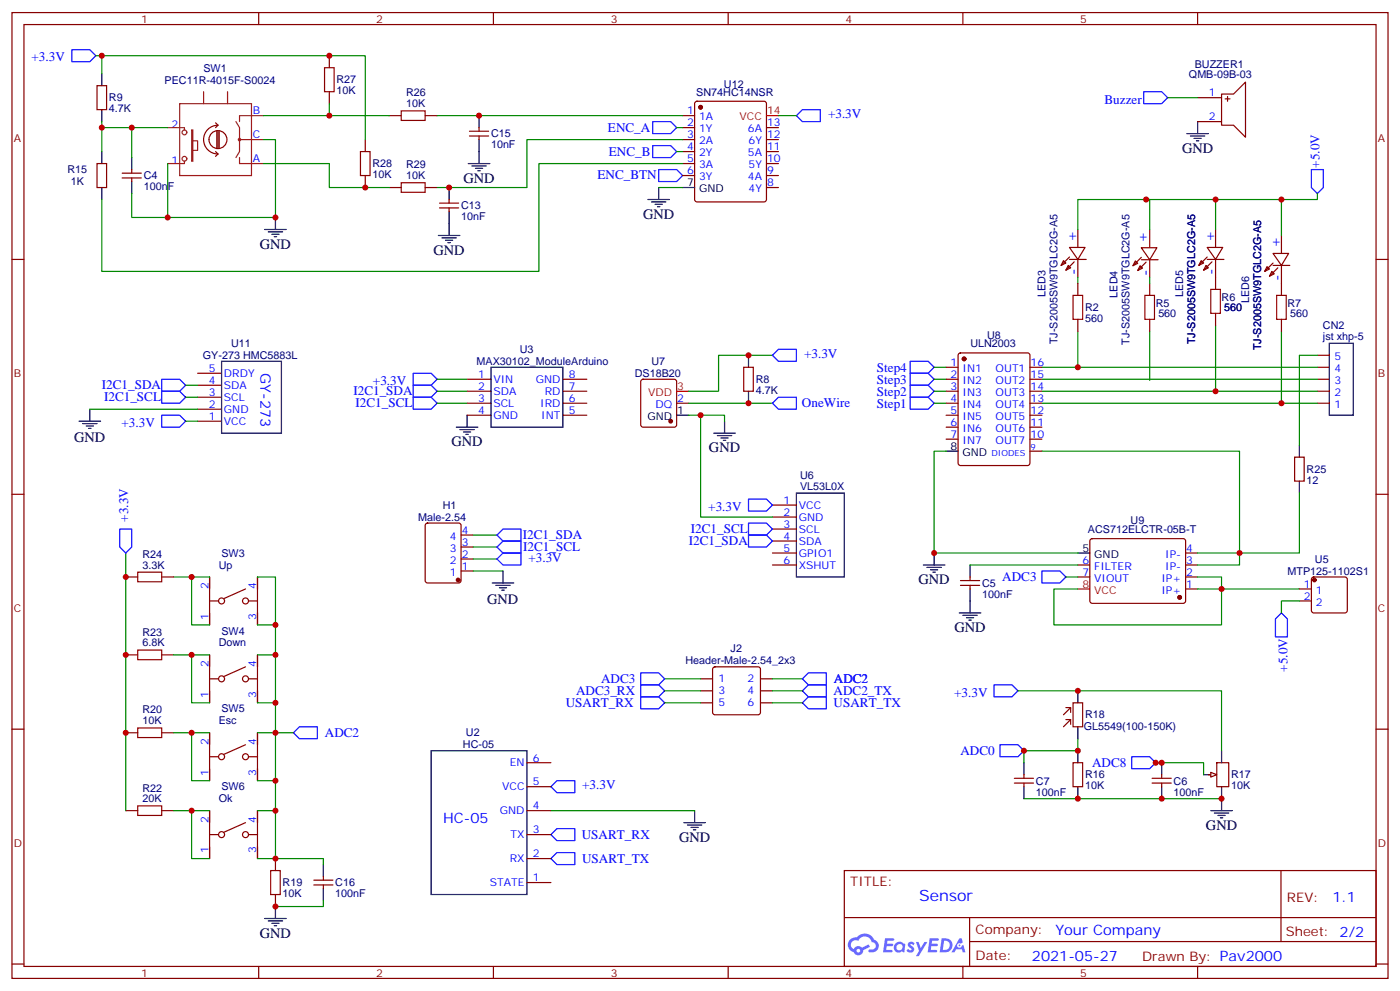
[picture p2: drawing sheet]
<svg xmlns="http://www.w3.org/2000/svg" width="412mm" height="292mm" viewBox="0 0 412 292" stroke-linecap="round" stroke-linejoin="round" font-family="sans-serif">
<g fill="none" stroke="#870000" stroke-width=".35">
<path d="M3.5 3.7h405.4v284.3h-405.4zM7.1 7.2h398.2v277.3h-398.2zM76.2 3.7v3.5M145.3 3.7v3.5M214.5 3.7v3.5M283.6 3.7v3.5M352.8 3.7v3.5M3.5 76.4h3.6M405.3 76.4h3.6M3.5 145.5h3.6M405.3 145.5h3.6M3.5 214.7h3.6"/>
<path d="M405.3 214.7h3.6M248.7 256.3h156.6v28.2h-156.6zM377.3 256.3v20.9M248.7 270.1h156.5M285.6 277.2h119.6M285.6 270.1v14.2M3.5 283.8h3.6M76.2 284.5v3.5M145.3 284.5v3.5M214.5 284.5v3.5M283.6 284.5v3.5M352.8 284.5v3.5"/>
<path d="M405.3 283.8h3.6"/>
</g>
<g fill="#5487ff">
<path d="M267.7 277.5a1.22 1.22 0 0 1 1.7 .2l-.4 .6a.47 .47 0 0 0-.3-.4 .47 .47 0 0 0-.5 .2l.1 .2a1.14 1.14 0 0 1 .8 1.8 1.14 1.14 0 0 1-1.9 0l-.2-.2 .5-.6 .7 .5a.29 .29 0 0 0 .3-.3 .29 .29 0 0 0-.2-.3 1.04 1.04 0 0 1-.6-1.7z"/>
<path d="M260.7 276.2h2.4l.3 .2-.2 .5-1.8 .1-.1 .8h1.5l.3 .4-.3 .4h-1.6l-.2 1.1h1.7l.2 .3-.2 .3-2.6 .1z"/>
<path d="M273.8 276.2h2.4l.3 .2-.1 .5-1.8 .1-.2 .8h1.6l.3 .4-.4 .4-1.6-.1-.1 1.1 1.7 .1 .2 .3-.2 .3-2.6 .1z"/>
<path d="M282.6 276.2h.7l.3 1.3-.6 .3a.69 .69 0 0 0-1 .3 .69 .69 0 0 0 .4 .9 .69 .69 0 0 0 .9-.6l.5-.2 .6 2.2h-.8l-.2-.9h-1.8l-.5 .9h-.8z"/>
<path d="M269.8 277.3h.8l.6 1.8 1.1-1.8h.9l-2.6 4.2h-.8l.9-1.5z"/>
<path d="M277.4 276.2l-.6 4.2h1.3a2.11 2.11 0 0 0 2.5-2.1 2.11 2.11 0 0 0-2.5-2.1zM278.1 277a1.39 1.39 0 0 1 1.7 1.4 1.39 1.39 0 0 1-1.8 1.2h-.3z"/>
<path d="M263.7 277.8a1.54 1.54 0 0 0-.1 2.2 1.54 1.54 0 0 0 2.2 .1l.6 .3 .3-2.3-.2-.3h-.4a1.49 1.49 0 0 0-2.4 0zM264 278.8a.94 .94 0 0 1 1.8 0 .94 .94 0 0 1-1.8 0z"/>
<path d="M250.4 276.6a2.18 2.18 0 0 0 1.1 3.7 1.44 1.44 0 0 0 1.6 .9 1.44 1.44 0 0 0 1.2-1.4l2-1.1-.5-.7-1.9 1a1.47 1.47 0 0 0-2.4 .4 1.39 1.39 0 0 1-.7-1.9 1.39 1.39 0 0 1 2-.5 2.12 2.12 0 0 1 2.2-1.3 2.12 2.12 0 0 1 1.9 1.7 1.14 1.14 0 0 1 1.1 1.4 1.14 1.14 0 0 1-1.7 .7 .43 .43 0 0 0-.5 .4 .43 .43 0 0 0 .4 .5 1.98 1.98 0 0 0 2.5-1.2 1.98 1.98 0 0 0-1.2-2.6 3.1 3.1 0 0 0-5.3-.6l-.9 .1zM252.3 279.9a.55 .55 0 0 1 1.1 0 .55 .55 0 0 1-1.1 0z"/>
<circle cx="282.6" cy="278.3" r=".26"/>
</g>
<g fill="none" stroke="#8c2424" stroke-width=".35">
<path d="M49.4 37.6h4.9v.7M52.9 30.5h21.2v21.2h-21.2zM56.4 38.3h.4v9.1h-.4zM60 27v3.5M67 27v3.5M69.5 35.8l1.1 1.8v7l-1.1 1.8M77.6 34h-7v1.8M54.3 47.4v.8h-4.9M56.8 41.5h1.4v2.8h-1.4M70.6 46.4v1.8h7M70.6 41.1h7"/>
<circle cx="54.3" cy="39" r=".71"/>
<circle cx="54.3" cy="46.7" r=".71"/>
<circle cx="70.6" cy="41.1" r=".35"/>
</g>
<path d="M63.5 36.2l.7 .7M63.9 38.6v5M64.2 36.9a4.2 4.2 0 0 0-4.2 4.2 4.2 4.2 0 0 0 4.2 4.2M64.2 36.9l-.7 .7M64.2 38.6v5M64.6 38.6v5M61.6 41a2.65 2.65 0 0 1 3.8-2.2 2.65 2.65 0 0 1 .4 4.4 2.65 2.65 0 0 1-4.2-1.5v-.6M63.5 44.6l.7 .7M64.2 45.3l-.7 .7" fill="none" stroke="#850000" stroke-width=".35"/>
<g fill="none" stroke="#870000" stroke-width=".35">
<path d="M313.3 76.7l.7 .7-1.4 .7zM314.7 78.1l.7 .7-1.4 .8zM315 72.8h4.6l-2.1 3.6zM315 75.7l-2.4 2.4M315 76.4h5M316.4 77.1l-2.4 2.5M317.5 67.6v5.2M317.5 76.4v5.3M334.4 76.8l.7 .7-1.4 .7zM335.8 78.2l.7 .7-1.4 .7zM336.2 72.9h4.6l-2.1 3.6zM336.2 75.8l-2.5 2.4"/>
<path d="M336.2 76.5h4.9M337.6 77.2l-2.5 2.4M338.7 67.6v5.2M338.7 76.4v5.3M353.8 76.7l.7 .7-1.4 .7zM355.2 78.1l.8 .7-1.5 .8zM355.6 72.8h4.6l-2.1 3.6zM355.6 76.4h4.9M355.6 75.7l-2.5 2.4M357 77.1l-2.5 2.5M358.1 67.6v5.2M358.1 76.4v5.3"/>
<path d="M373.2 78.5l.7 .7-1.4 .7zM374.6 79.9l.8 .7-1.5 .7zM375 74.6h4.6l-2.1 3.5zM375 77.4l-2.5 2.5M375 78.1h4.9M376.4 78.8l-2.5 2.5M377.5 69.3v5.3M377.5 78.1v5.3M58.2 116.9h7.1M58.2 113.4h7.1M58.2 109.9h7.1M137.6 111.7h7"/>
<path d="M137.6 115.2h7M137.6 118.7h7M165.8 111.7h7.1M165.8 115.2h7.1M165.8 118.7h7.1M189 111.9l.4-.2h9.2l.5 .2 .2 .5v12.7l-.2 .5-.5 .2h-9.2l-.5-.3-.2-.4v-12.7zM199.3 118.7h3.5M278.7 111.7h3.5M278.7 115.2h3.5M278.7 118.7h3.5M278.7 108.1h3.5M282.5 104.1l.4-.2h19.8l.6 .4 .1 32-.5 .7-20 .1-.6-.5-.1-32z"/>
<path d="M303.4 111.7h3.5M303.4 115.2h3.5M303.4 118.7h3.5M303.4 108.1h3.5M388.1 111.7h3.5M388.1 115.2h3.5M388.1 118.7h3.5M388.1 108.1h3.5M388.1 104.6h3.5M58.2 124h7.1M58.2 120.5h7.1M137.6 122.2h7"/>
<path d="M165.8 122.2h7.1M278.7 122.2h3.5M278.7 125.8h3.5M278.7 129.3h3.5M303.4 122.2h3.5M303.4 125.8h3.5M303.4 129.3h3.5M303.4 132.8h3.5M321.3 158.8l.4-.2h27.1l.4 .7v17.9l-.7 .4h-27l-.5-.7v-17.6zM317.5 169.9h3.5M317.5 166.3h3.5M349.2 173.4h3.6"/>
<path d="M349.2 169.9h3.6M349.2 166.3h3.6M349.2 162.8h3.6M316.1 224.5h2.8v7.1h-2.8zM339.4 230.5h5.6M339.4 229.1h5.6M342.2 228.1v1M342.2 230.5v1.1M356 228.1h1.7M358.4 224.5h3.5v7.1h-3.5z"/>
</g>
<g fill="none" stroke="#000" stroke-width=".35">
<path d="M65.3 106.4h17.6v21.1h-17.6zM144.6 108.1h21.2v17.7h-21.2zM391.6 101.1h7v21.1h-7zM23.3 124h6.3M24.3 124.7h4.3M25.4 125.4h2.1M26.1 126.1h.7M26.5 120.5v3.5M134.4 125.8h6.4M135.5 126.5h4.2M136.5 127.2h2.1M137.2 127.9h.7"/>
<path d="M137.6 122.2v3.6M199.3 122.2h3.5M278.7 132.8h3.5M272 166.3h6.3M273 167h4.3M274.1 167.7h2.1M274.8 168.5h.7M275.2 162.8v3.5M317.5 162.8h3.5M317.5 221v3.5M317.5 231.6v3.5M342.2 224.5v3.6"/>
<path d="M342.2 231.6v3.5M354.5 228.1h3.6M356.7 238.7h6.3M357.7 239.4h4.2M359.8 221v3.5M359.8 231.6v7.1M358.8 240.1h2.1M359.5 240.8h.7"/>
</g>
<g fill="#870000" stroke="#870000" stroke-width=".35">
<circle cx="197.6" cy="124" r=".53"/>
<circle cx="284" cy="105.7" r=".53"/>
<circle cx="347.5" cy="175.9" r=".53"/>
</g>
<path d="M199.3 115.2h3.5M317.5 173.4h3.5" fill="none" stroke="#f00" stroke-width=".35"/>
<g fill="none" stroke="#00f" stroke-width=".35">
<path d="M386.3 49.9h3.5v5.3l-1.7 1.8-1.8-1.8zM47.6 111.7h5.3l1.8 1.7-1.8 1.8h-5.3zM47.6 115.2h5.3l1.8 1.7-1.8 1.8h-5.3zM121.7 113.4h5.3l1.8 1.8-1.8 1.7h-5.3zM121.7 116.9h5.3l1.8 1.8-1.8 1.8h-5.3zM121.7 109.9h5.3l1.8 1.8-1.8 1.7h-5.3zM268.1 106.4h5.3l1.8 1.7-1.8 1.8h-5.3zM268.1 109.9h5.3l1.8 1.8-1.8 1.7h-5.3zM268.1 113.4h5.3l1.8 1.8-1.8 1.7h-5.3zM268.1 116.9h5.3l1.8 1.8-1.8 1.8h-5.3zM47.6 122.2h5.3l1.8 1.8-1.8 1.8h-5.3zM292.8 201.6h5.3l1.8 1.8-1.8 1.7h-5.3z"/>
<path d="M294.6 219.3h5.3l1.7 1.7-1.7 1.8h-5.3zM333.4 222.8h5.3l1.7 1.7-1.7 1.8h-5.3z"/>
</g>
<g fill="none" stroke="#008700" stroke-width=".35">
<path d="M337.6 58.7h1.1v8.9M358.1 58.7v8.9M377.5 58.7v10.6M388.1 57v1.7h-70.6v8.9M317.5 81.7v1.7M317.5 97.5v10.6M338.7 97.5v14.5M358.1 95.8v19.4M377.5 97.5v21.2M54.7 113.4h3.5M54.7 116.9h3.5M128.8 111.7h8.8"/>
<path d="M128.8 115.2h8.8M128.8 118.7h8.8M275.2 108.1h3.5M306.9 108.1h81.2M306.9 111.7h81.2M306.9 115.2h81.2M306.9 118.7h81.2M26.5 120.5h31.7M54.7 124h3.5M278.7 132.8h-3.5v30h42.3M306.9 132.8h58.2v33.5h-12.3M352.8 169.9h7v14.1h-49.4v-10.6h7.1"/>
<path d="M352.8 173.4h30M352.8 162.8h12.3M299.9 203.4h59.9v17.6M317.5 217.5v3.5h-15.9v3.5M301.6 235.1h58.2M342.2 224.5h-1.8h14.1v3.6"/>
</g>
<path d="M356.7 227.4l1.7 .7-1.7 .7z" fill="#f0f0f0" stroke="#870000" stroke-width=".35"/>
<g fill="none" stroke="#000" stroke-width=".35">
<path d="M30 21.7v3.5M30 32.3v3.5M141.1 34v3.6M349.6 39.3h6.4M352.8 35.8v3.5M30 44.6v3.6M30 55.2v3.5M38.8 46.4v3.5M38.8 53.4v3.6M132.3 55.2v3.5M137.9 48.2h6.4M139 48.9h4.2"/>
<path d="M140.1 49.6h2.1M140.8 50.3h.7M141.1 41.1v7.1M190.9 58.7h6.3M191.9 59.4h4.2M194 55.2v3.5M201.1 55.2h3.5M350.7 40h4.2M351.7 40.7h2.1M352.4 41.5h.7M78 67.6h6.3M79 68.3h4.3"/>
<path d="M80.1 69h2.1M80.8 69.7h.7M81.1 64v3.6M129.1 69.3h6.4M130.2 70h4.2M131.2 70.7h2.1M131.9 71.4h.7M132.3 62.3v7M193 60.1h2.1M193.7 60.9h.7M220.5 104.6v3.5M220.5 115.2v3.5"/>
<path d="M210.3 127.5h6.3M211.3 128.2h4.2M212.4 128.9h2.1M213.1 129.6h.7M213.4 124v3.5M382.8 131.1v3.5M234.6 145.2h14.1v24.7h-14.1zM382.8 141.6v3.6M145 171.6h6.3M146 172.3h4.3M147.1 173h2.1M147.8 173.7h.7"/>
<path d="M148.2 168.1v3.5M285.8 166.3v3.6M285.8 173.4v7M282.6 180.4h6.3M283.6 181.2h4.3M284.7 181.9h2.1M285.4 182.6h.7M317.5 203.4v3.5M317.5 214v3.5M127 221h28.2v42.3h-28.2zM204.6 238.7v3.5M301.6 224.5v3.6"/>
<path d="M301.6 231.6v3.5M95.2 254.5v3.6M201.4 242.2h6.4M202.5 242.9h4.2M203.6 243.6h2.1M204.3 244.3h.7M78 270.4h6.3M79 271.1h4.3M80.1 271.8h2.1M80.8 272.5h.7M81.1 266.9v3.5M95.2 261.6v3.5"/>
</g>
<g fill="none" stroke="#870000" stroke-width=".35">
<path d="M97 16.4v3.5M28.6 25.2h2.8v7.1h-2.8zM97 27v3.5M114.7 34h3.5M125.2 34h3.6M138.3 38.6h5.6M141.1 37.6v1M201.1 34h3.5M201.1 37.6h3.5M204.8 30l.5-.2h19.8l.5 .2 .2 .5v28.2l-.3 .5-.4 .2h-19.8l-.5-.2-.2-.5v-28.2zM225.8 37.6h3.5M352.8 28.8h7"/>
<path d="M352.8 35.8h7M359.8 27.7h3.6l3.5-3.5v16.2l-3.5-3.5h-3.6zM360.9 29.1h1.4M361.6 28.4v1.4M28.6 48.2h2.8v7h-2.8zM36 52.4h5.6M36 51h5.6M38.8 49.9v1.1M38.8 52.4v1M107.6 41.1v3.5M107.6 51.7v3.5M114.7 55.2h3.5"/>
<path d="M125.2 55.2h3.6M129.5 59.8h5.6M132.3 58.7v1.1M138.3 40h5.6M141.1 40v1.1M201.1 41.1h3.5M201.1 44.6h3.5M201.1 48.2h3.5M201.1 51.7h3.5M225.8 55.2h3.5M225.8 41.1h3.5M225.8 44.6h3.5"/>
<path d="M225.8 48.2h3.5M225.8 51.7h3.5M129.5 61.2h5.6M132.3 61.2v1.1M317.5 83.4v3.6M317.5 94v3.5M338.7 83.4v3.6M338.7 94v3.5M358.1 81.7v3.5M358.1 92.3v3.5M377.5 83.4v3.6M377.5 94v3.5"/>
<path d="M219.1 108.1h2.8v7.1h-2.8zM381.4 134.6h2.8v7h-2.8zM125.5 154.2l.4-.2h9.2l.7 .4v16.5l-.4 .7h-9.5l-.6-.4-.1-16.5zM135.8 157.5h3.5M227.5 148.7h7.1M227.5 152.2h7.1M227.5 155.8h7.1M227.5 159.3h7.1M37 169.9h3.6M47.6 169.9h3.6M61.7 169.9v14.1M61.7 176.9h2.5"/>
<path d="M72.3 173.4l-6.3 2.8M73.4 176.9h2.4M75.8 169.9v14.1M135.8 168.1h3.5M135.8 164.6h3.5M135.8 161h3.5M227.5 162.8h7.1M227.5 166.3h7.1M282.9 172.3h5.7M282.9 170.9h5.7M285.8 169.9v1M285.8 172.3v1.1"/>
<path d="M382.8 176.9h3.5M382.8 173.4h3.5M386.5 170.1l.5-.2h9.2l.5 .2 .2 .5v9.1l-.3 .5-.4 .2h-9.2l-.5-.2-.2-.5v-9.1zM37 192.8h3.6M47.6 192.8h3.6M61.7 192.8v14.1M61.7 199.8h2.5M72.3 196.3l-6.3 2.8M73.4 199.8h2.4M75.8 192.8v14.1M206.4 199.8h3.5M210.1 196.5l.5-.2h12.7l.5 .2 .2 .5v12.7l-.2 .5-.5 .2h-12.7l-.5-.2-.2-.5v-12.7z"/>
<path d="M224 199.8h3.5M37 215.7h3.6M47.6 215.7h3.6M61.7 215.7v14.1M72.3 219.3l-6.3 2.8M75.8 215.7v14.1M206.4 203.4h3.5M206.4 206.9h3.5M224 203.4h3.5M224 206.9h3.5M314 208.3h1.4v1.4M314 211.8h1.4v1.5"/>
<path d="M315.4 208.3l-2.1 2.1M315.4 211.8l-2.1 2.2M316.1 206.9h2.8v7.1h-2.8zM37 238.7h3.6M47.6 238.7h3.6M61.7 238.7v14.1M61.7 222.8h2.5M73.4 222.8h2.4M75.8 238.7v14.1M155.2 238.7h7.1M155.2 224.5h7.1M155.2 231.6h7.1"/>
<path d="M298.8 230.5h5.6M298.8 229.1h5.6M301.6 228.1v1M301.6 230.5v1.1M61.7 245.7h2.5M72.3 242.2l-6.3 2.8M73.4 245.7h2.4M81.1 252.8v3.5M92.4 259.1h5.7M95.2 258.1v1M155.2 245.7h7.1M155.2 252.8h7.1"/>
<path d="M155.2 259.8h7.1M81.1 263.3v3.6M92.4 260.5h5.7M95.2 260.5v1.1"/>
<circle cx="65.3" cy="176.9" r=".88"/>
<circle cx="72.3" cy="176.9" r=".88"/>
<circle cx="65.3" cy="199.8" r=".88"/>
<circle cx="72.3" cy="199.8" r=".88"/>
<circle cx="65.3" cy="222.8" r=".88"/>
<circle cx="72.3" cy="222.8" r=".88"/>
<circle cx="65.3" cy="245.7" r=".88"/>
<circle cx="72.3" cy="245.7" r=".88"/>
</g>
<g fill="none" stroke="#008700" stroke-width=".35">
<path d="M28.2 16.4h1.8v5.3M30 16.4h77.6v24.7M30 35.8v1.8h19.4M30 37.6v7M38.8 37.6v8.8M77.6 34h37.1M97 30.5v3.5M128.8 34h72.3M199.3 37.6h1.8M229.3 34h5.3M344 28.8h8.8M38.8 57v7h10.6"/>
<path d="M77.6 41.1h3.5v22.9h-31.7v-15.8M77.6 48.2h19.4v7h17.7M194 55.2h7.1M199.3 44.6h1.8M201.1 41.1h-45.9v14.1h-26.4M201.1 48.2h-42.4v31.7h-128.7v-21.2M338.7 81.7v1.7M202.8 118.7h24.7M227.5 104.6h-15.8v10.6h-8.9M275.2 111.7h3.5M275.2 115.2h3.5M275.2 118.7h3.5"/>
<path d="M388.1 104.6h-5.3v26.5M202.8 122.2h10.6v1.8M206.4 122.2v30h21.1M139.3 157.5h7.1M382.8 145.2v17.6h-17.7M37 162.8v75.9M51.2 169.9h5.2M61.7 169.9h-5.3v14.1h5.3M75.8 169.9h5.3v82.9h-5.3M139.3 161h7.1M139.3 164.6h7.1M139.3 168.1h8.9"/>
<path d="M285.8 166.3h31.7M314 169.9h3.5M382.8 176.9h-5.3v3.5M51.2 192.8h5.2M61.7 192.8h-5.3v14.1h5.3M75.8 192.8h5.3M75.8 184h5.3M195.8 199.8h10.6M227.5 199.8h8.9M51.2 215.7h5.2M61.7 215.7h-5.3v14.1h5.3M75.8 215.7h10.6"/>
<path d="M75.8 206.9h5.3M195.8 206.9h10.6M195.8 203.4h10.6M227.5 206.9h8.9M227.5 203.4h8.9M51.2 238.7h5.2M61.7 238.7h-5.3v14.1h5.3M75.8 238.7h5.3M75.8 229.8h5.3M162.3 238.7h42.3M81.1 252.8h14.1v1.7M95.2 265.1v1.8h-14.1"/>
</g>
<g fill="none" stroke="#00f" stroke-width=".35">
<path d="M21.2 14.6h5.3l1.7 1.8-1.7 1.8h-5.3zM192.3 35.8h5.3l1.7 1.8-1.7 1.7h-5.3zM234.6 34l1.8-1.7h5.3v3.5h-5.3zM336.9 27h5.3l1.8 1.8-1.8 1.7h-5.3zM192.3 42.9h5.3l1.7 1.7-1.7 1.8h-5.3zM194 49.9h5.3l1.8 1.8-1.8 1.7h-5.3zM227.5 104.6l1.8-1.8h5.3v3.6h-5.3zM227.5 118.7l1.8-1.8h5.3v3.6h-5.3zM35.3 155.8h3.5v5.2l-1.8 1.8-1.7-1.8zM146.4 157.5l1.8-1.7h5.3v3.5h-5.3zM220.5 146.9h5.3l1.7 1.8-1.7 1.8h-5.3zM220.5 157.5h5.3l1.7 1.8-1.7 1.7h-5.3z"/>
<path d="M220.5 154h5.3l1.7 1.8-1.7 1.7h-5.3zM146.4 161l1.8-1.7h5.3v3.5h-5.3zM146.4 164.6l1.8-1.8h5.3v3.5h-5.3zM306.9 168.1h5.3l1.8 1.8-1.8 1.7h-5.3zM188.7 198.1h5.3l1.8 1.7-1.8 1.8h-5.3zM236.4 199.8l1.7-1.7h5.3v3.5h-5.3zM377.5 180.4l1.7 1.8v5.3h-3.5v-5.3zM86.4 215.7l1.8-1.7h5.3v3.5h-5.3zM188.7 201.6h5.3l1.8 1.8-1.8 1.7h-5.3zM188.7 205.1h5.3l1.8 1.8-1.8 1.8h-5.3zM236.4 203.4l1.7-1.8h5.3v3.5h-5.3zM236.4 206.9l1.7-1.8h5.3v3.6h-5.3z"/>
<path d="M162.3 231.6l1.7-1.8h5.3v3.6h-5.3zM162.3 252.8l1.7-1.8h5.3v3.5h-5.3zM162.3 245.7l1.7-1.8h5.3v3.6h-5.3z"/>
</g>
<g fill="none" stroke="#a10000" stroke-width=".35">
<path d="M95.6 19.9h2.8v7.1h-2.8zM118.2 32.6h7v2.9h-7zM106.2 44.6h2.8v7.1h-2.8zM118.2 53.8h7v2.8h-7zM316.1 87h2.8v7h-2.8zM337.3 87h2.8v7h-2.8zM356.7 85.2h2.8v7.1h-2.8zM376.1 87h2.8v7h-2.8zM40.6 168.5h7v2.8h-7zM40.6 191.4h7v2.8h-7zM40.6 214.3h7v2.8h-7zM40.6 237.2h7v2.9h-7z"/>
<path d="M79.7 256.3h2.8v7h-2.8z"/>
</g>
<g fill="#870000" stroke="#870000" stroke-width=".35">
<circle cx="387.2" cy="170.7" r=".53"/>
<circle cx="206.4" cy="31.6" r=".53"/>
<circle cx="134.9" cy="170.7" r=".53"/>
</g>
<path d="M225.8 34h3.5" fill="none" stroke="#f00" stroke-width=".35"/>
<g fill="#c00">
<circle cx="317.5" cy="108.1" r=".88"/>
<circle cx="358.1" cy="115.2" r=".88"/>
<circle cx="377.5" cy="118.7" r=".88"/>
<circle cx="337.6" cy="58.7" r=".88"/>
<circle cx="358.1" cy="58.7" r=".88"/>
<circle cx="377.5" cy="58.7" r=".88"/>
<circle cx="359.8" cy="173.4" r=".88"/>
<circle cx="365.1" cy="162.8" r=".88"/>
<circle cx="275.2" cy="162.8" r=".88"/>
<circle cx="317.5" cy="203.4" r=".88"/>
<circle cx="301.6" cy="221" r=".88"/>
<circle cx="317.5" cy="221" r=".88"/>
<circle cx="317.5" cy="235.1" r=".88"/>
<circle cx="340.4" cy="224.5" r=".88"/>
<circle cx="342.2" cy="224.5" r=".88"/>
<circle cx="342.2" cy="235.1" r=".88"/>
<circle cx="359.8" cy="235.1" r=".88"/>
<circle cx="220.5" cy="104.6" r=".88"/>
<circle cx="220.5" cy="118.7" r=".88"/>
<circle cx="81.1" cy="64" r=".88"/>
<circle cx="38.8" cy="37.6" r=".88"/>
<circle cx="81.1" cy="238.7" r=".88"/>
<circle cx="81.1" cy="229.8" r=".88"/>
<circle cx="81.1" cy="215.7" r=".88"/>
<circle cx="81.1" cy="206.9" r=".88"/>
<circle cx="81.1" cy="192.8" r=".88"/>
<circle cx="81.1" cy="184" r=".88"/>
<circle cx="56.4" cy="238.7" r=".88"/>
<circle cx="56.4" cy="215.7" r=".88"/>
<circle cx="56.4" cy="192.8" r=".88"/>
<circle cx="56.4" cy="169.9" r=".88"/>
<circle cx="37" cy="215.7" r=".88"/>
<circle cx="37" cy="192.8" r=".88"/>
<circle cx="81.1" cy="252.8" r=".88"/>
<circle cx="206.4" cy="122.2" r=".88"/>
<circle cx="49.4" cy="64" r=".88"/>
<circle cx="30" cy="37.6" r=".88"/>
<circle cx="30" cy="16.4" r=".88"/>
<circle cx="97" cy="16.4" r=".88"/>
<circle cx="97" cy="34" r=".88"/>
<circle cx="107.6" cy="55.2" r=".88"/>
<circle cx="141.1" cy="34" r=".88"/>
<circle cx="132.3" cy="55.2" r=".88"/>
<circle cx="81.1" cy="266.9" r=".88"/>
<circle cx="37" cy="169.9" r=".88"/>
</g>
<text font-size="4.6" fill="#00f" x="270.8" y="265.3">Sensor</text>
<g font-size="4.2">
<text x="348.2" y="45">GND</text>
<text x="136.5" y="53.8">GND</text>
<text x="189.4" y="64.4">GND</text>
<text x="76.6" y="73.2">GND</text>
<text x="127.7" y="75">GND</text>
<text x="21.8" y="130.2">GND</text>
<text x="133" y="131.4">GND</text>
<text x="208.8" y="133.2">GND</text>
<text x="270.6" y="172">GND</text>
<text x="143.5" y="177.8">GND</text>
<text x="281.2" y="186.1">GND</text>
<text x="355.2" y="244.3">GND</text>
<text x="200" y="247.8">GND</text>
<text x="76.6" y="276">GND</text>
</g>
<g font-size="4.2" fill="#00f">
<text x="317.1" y="71.4" transform="rotate(-90 317.1 71.4)">+</text>
<text x="338" y="71.4" transform="rotate(-90 338 71.4)">+</text>
<text x="357.7" y="71.4" transform="rotate(-90 357.7 71.4)">+</text>
<text x="377.1" y="73.1" transform="rotate(-90 377.1 73.1)">+</text>
<text x="317.5" y="81.1" transform="rotate(-90 317.5 81.1)">-</text>
<text x="338.7" y="81.2" transform="rotate(-90 338.7 81.2)">-</text>
<text x="358.1" y="81.1" transform="rotate(-90 358.1 81.1)">-</text>
<text x="377.5" y="82.9" transform="rotate(-90 377.5 82.9)">-</text>
<text x="76.8" y="109.9" transform="rotate(90 76.8 109.9)">GY-273</text>
<text x="130.5" y="242.2">HC-05</text>
<text x="392.5" y="265.6">1.1</text>
<text x="310.9" y="275.1">Your Company</text>
<text x="304" y="282.9">2021-05-27</text>
</g>
<g font-size="3.9" fill="#00f">
<text x="9.3" y="18.1">+3.3V</text>
<text x="243.9" y="34.9">+3.3V</text>
<text x="325.4" y="30.6">Buzzer</text>
<text x="179.1" y="38.9">ENC_A</text>
<text x="179.3" y="45.9">ENC_B</text>
<text x="176" y="52.6">ENC_BTN</text>
<text x="388.7" y="49.3" transform="rotate(-90 388.7 49.3)">+5.0V</text>
<text x="236.8" y="105.4">+3.3V</text>
<text x="109.9" y="113.4">+3.3V</text>
<text x="258.3" y="109.4">Step4</text>
<text x="258.3" y="113">Step3</text>
<text x="30" y="114.6">I2C1_SDA</text>
<text x="30.7" y="118.2">I2C1_SCL</text>
<text x="104.1" y="116.4">I2C1_SDA</text>
<text x="104.7" y="119.9">I2C1_SCL</text>
<text x="236.2" y="119.8">OneWire</text>
<text x="258.3" y="116.5">Step2</text>
<text x="35.8" y="125.7">+3.3V</text>
<text x="258.3" y="120">Step1</text>
<text x="37.8" y="153.6" transform="rotate(-90 37.8 153.6)">+3.3V</text>
<text x="208.6" y="150.4">+3.3V</text>
<text x="154" y="158.8">I2C1_SDA</text>
<text x="202.9" y="160.5">I2C1_SDA</text>
<text x="203.5" y="157">I2C1_SCL</text>
<text x="154.1" y="162.3">I2C1_SCL</text>
<text x="155.7" y="165.3">+3.3V</text>
<text x="295.2" y="171.1">ADC3</text>
<text x="379.3" y="197.7" transform="rotate(-90 379.3 197.7)">+5.0V</text>
<text x="177.1" y="201.1">ADC3</text>
<text x="245.6" y="201.1">ADC2</text>
<text x="166.6" y="208.2">USART_RX</text>
<text x="169.7" y="204.6">ADC3_RX</text>
<text x="245.5" y="204.5">ADC2_TX</text>
<text x="245.6" y="208.2">USART_TX</text>
<text x="281.1" y="205.2">+3.3V</text>
<text x="95.7" y="216.9">ADC2</text>
<text x="282.9" y="222.3">ADC0</text>
<text x="321.7" y="225.8">ADC8</text>
<text x="171.5" y="232.3">+3.3V</text>
<text x="171.4" y="246.9">USART_RX</text>
<text x="171.5" y="254">USART_TX</text>
</g>
<g font-size="3.9" fill="#800">
<text x="250.5" y="260.9">TITLE:</text>
<text x="379.1" y="265.6">REV:</text>
<text x="287.4" y="275.1">Company:</text>
<text x="378.7" y="275.7">Sheet: 2/2</text>
<text x="287.4" y="282.8">Date:</text>
<text x="336.4" y="282.8">Drawn By: Pav2000</text>
</g>
<g font-size="3.2" fill="#800">
<text x="41.6" y="6.7">1</text>
<text x="110.8" y="6.7">2</text>
<text x="179.9" y="6.7">3</text>
<text x="249.1" y="6.7">4</text>
<text x="318.2" y="6.7">5</text>
<text x="4.1" y="41.8">A</text>
<text x="405.9" y="41.8">A</text>
<text x="4.1" y="110.9">B</text>
<text x="405.9" y="110.9">B</text>
<text x="4.1" y="180.1">C</text>
<text x="405.9" y="180.1">C</text>
<text x="4.1" y="249.2">D</text>
<text x="405.9" y="249.2">D</text>
<text x="41.6" y="287.5">1</text>
<text x="110.8" y="287.5">2</text>
<text x="179.9" y="287.5">3</text>
<text x="249.1" y="287.5">4</text>
<text x="318.2" y="287.5">5</text>
</g>
<g font-size="3.2" fill="#000080">
<text x="59.9" y="21.1">SW1</text>
<text x="350.2" y="22.8">QMB-09B-03</text>
<text x="351.9" y="20">BUZZER1</text>
<text x="32.1" y="29.8">R9</text>
<text x="48.5" y="24.6">PEC11R-4015F-S0024</text>
<text x="99.1" y="27.7">10K</text>
<text x="99.1" y="24.5">R27</text>
<text x="119.6" y="28.4">R26</text>
<text x="205.1" y="28.1">SN74HC14NSR</text>
<text x="213.3" y="25.8">U12</text>
<text x="32.1" y="33">4.7K</text>
<text x="119.6" y="31.6">10K</text>
<text x="144.6" y="40.4">C15</text>
<text x="144.6" y="43.6">10nF</text>
<text x="19.9" y="51.1">R15</text>
<text x="42.3" y="52.8">C4</text>
<text x="109.7" y="52.4">10K</text>
<text x="109.7" y="49.2">R28</text>
<text x="119.6" y="52.7">10K</text>
<text x="119.6" y="49.6">R29</text>
<text x="20.9" y="54.6">1K</text>
<text x="42.3" y="56">100nF</text>
<text x="135.8" y="64.7">10nF</text>
<text x="135.8" y="61.6">C13</text>
<text x="308" y="87.5" transform="rotate(-90 308 87.5)">LED3</text>
<text x="329.1" y="87.6" transform="rotate(-90 329.1 87.6)">LED4</text>
<text x="348.5" y="87.5" transform="rotate(-90 348.5 87.5)">LED5</text>
<text x="359.8" y="88.7">R6</text>
<text x="367.9" y="89.3" transform="rotate(-90 367.9 89.3)">LED6</text>
<text x="319.6" y="94.7">560</text>
<text x="319.6" y="91.5">R2</text>
<text x="340.4" y="90.5">R5</text>
<text x="341.2" y="93.4">560</text>
<text x="360.6" y="91.7">560</text>
<text x="379.2" y="90.5">R7</text>
<text x="380" y="93.4">560</text>
<text x="290.8" y="99.7">U8</text>
<text x="311.5" y="101.3" transform="rotate(-90 311.5 101.3)">TJ-S2005SW9TGLC2G-A5</text>
<text x="332.7" y="101.4" transform="rotate(-90 332.7 101.4)">TJ-S2005SW9TGLC2G-A5</text>
<text x="352.1" y="101.3" transform="rotate(-90 352.1 101.3)">TJ-S2005SW9TGLC2G-A5</text>
<text x="389.7" y="100">jst xhp-5</text>
<text x="389.7" y="96.8">CN2</text>
<text x="59.8" y="105.7">GY-273 HMC5883L</text>
<text x="68.1" y="102.1">U11</text>
<text x="140.4" y="107.4">MAX30102_ModuleArduino</text>
<text x="153.1" y="103.9">U3</text>
<text x="191.9" y="107.4">U7</text>
<text x="285.8" y="102.2">ULN2003</text>
<text x="371.5" y="103.1" transform="rotate(-90 371.5 103.1)">TJ-S2005SW9TGLC2G-A5</text>
<text x="187" y="110.9">DS18B20</text>
<text x="222.6" y="112.7">R8</text>
<text x="222.6" y="115.9">4.7K</text>
<text x="235.7" y="140.9">U6</text>
<text x="384.9" y="142.3">12</text>
<text x="384.9" y="139.2">R25</text>
<text x="130.5" y="149.7">H1</text>
<text x="235.7" y="144.1">VL53L0X</text>
<text x="123.2" y="153.3">Male-2.54</text>
<text x="333" y="154.3">U9</text>
<text x="320.5" y="156.8">ACS712ELCTR-05B-T</text>
<text x="42" y="167.4">3.3K</text>
<text x="42" y="164.2">R24</text>
<text x="64.4" y="167.4">Up</text>
<text x="65.2" y="163.9">SW3</text>
<text x="387.3" y="165.7">U5</text>
<text x="289.3" y="172.8">C5</text>
<text x="379.3" y="169.2">MTP125-1102S1</text>
<text x="289.3" y="176">100nF</text>
<text x="42" y="190.3">6.8K</text>
<text x="42" y="187.4">R23</text>
<text x="64.4" y="190.3">Down</text>
<text x="65.2" y="186.8">SW4</text>
<text x="201.9" y="195.6">Header-Male-2.54_2x3</text>
<text x="215.2" y="192.1">J2</text>
<text x="65.2" y="209.7">SW5</text>
<text x="42" y="213.3">10K</text>
<text x="42" y="210">R20</text>
<text x="64.4" y="213.3">Esc</text>
<text x="319.3" y="215">GL5549(100-150K)</text>
<text x="319.6" y="211.5">R18</text>
<text x="136.4" y="220.3">HC-05</text>
<text x="137.2" y="216.8">U2</text>
<text x="42" y="233.2">R22</text>
<text x="65.2" y="232.7">SW6</text>
<text x="305.2" y="231">C7</text>
<text x="319.6" y="232.3">10K</text>
<text x="319.6" y="229.1">R16</text>
<text x="345.7" y="231">C6</text>
<text x="362.7" y="232.3">10K</text>
<text x="362.7" y="229.1">R17</text>
<text x="42" y="236.2">20K</text>
<text x="64.4" y="236.2">Ok</text>
<text x="305.2" y="234.2">100nF</text>
<text x="345.7" y="234.2">100nF</text>
<text x="83.3" y="260.9">R19</text>
<text x="98.8" y="261">C16</text>
<text x="83.3" y="264.1">10K</text>
<text x="98.8" y="264.2">100nF</text>
</g>
<g font-size="3.2" fill="#00f">
<text x="356.1" y="28.4">1</text>
<text x="74.4" y="33.7">B</text>
<text x="202.4" y="33.7">1</text>
<text x="205.9" y="35.5">1A</text>
<text x="356.1" y="35.5">2</text>
<text x="50.5" y="37.6">2</text>
<text x="74.4" y="40.7">C</text>
<text x="202.4" y="37.2">2</text>
<text x="202.4" y="40.7">3</text>
<text x="205.9" y="39">1Y</text>
<text x="220.3" y="39">6A</text>
<text x="226" y="40.7">12</text>
<text x="226" y="37.2">13</text>
<text x="74.4" y="47.8">A</text>
<text x="202.4" y="44.3">4</text>
<text x="202.4" y="47.8">5</text>
<text x="205.9" y="42.5">2A</text>
<text x="205.9" y="46">2Y</text>
<text x="220.3" y="46">5A</text>
<text x="220.5" y="42.5">6Y</text>
<text x="226" y="47.8">10</text>
<text x="226" y="44.3">11</text>
<text x="50.5" y="48.2">1</text>
<text x="202.4" y="51.3">6</text>
<text x="205.9" y="49.6">3A</text>
<text x="205.9" y="53.1">3Y</text>
<text x="220.3" y="53.1">4A</text>
<text x="220.5" y="49.6">5Y</text>
<text x="226" y="51.3">9</text>
<text x="220.5" y="56.6">4Y</text>
<text x="226" y="54.9">8</text>
<text x="280" y="107.8">1</text>
<text x="303.6" y="107.8">16</text>
<text x="393.1" y="106">5</text>
<text x="61.5" y="113.1">4</text>
<text x="61.5" y="109.5">5</text>
<text x="66" y="110.9">DRDY</text>
<text x="140.9" y="111.3">1</text>
<text x="145.3" y="112.7">VIN</text>
<text x="157.8" y="112.7">GND</text>
<text x="167.6" y="111.3">8</text>
<text x="280" y="111.3">2</text>
<text x="283.5" y="109.5">IN1</text>
<text x="283.5" y="113.1">IN2</text>
<text x="293.3" y="113.1">OUT2</text>
<text x="293.3" y="109.5">OUT1</text>
<text x="303.6" y="111.3">15</text>
<text x="393.1" y="109.5">4</text>
<text x="393.1" y="113.1">3</text>
<text x="61.5" y="116.6">3</text>
<text x="66" y="118">SCL</text>
<text x="66" y="114.5">SDA</text>
<text x="140.9" y="114.8">2</text>
<text x="140.9" y="118.4">3</text>
<text x="145.3" y="116.2">SDA</text>
<text x="145.3" y="119.8">SCL</text>
<text x="159.1" y="119.8">IRD</text>
<text x="160.4" y="116.2">RD</text>
<text x="167.6" y="118.4">6</text>
<text x="167.6" y="114.8">7</text>
<text x="199.5" y="118.4">2</text>
<text x="280" y="114.8">3</text>
<text x="280" y="118.4">4</text>
<text x="283.5" y="116.6">IN3</text>
<text x="293.3" y="116.6">OUT3</text>
<text x="303.6" y="118.4">13</text>
<text x="303.6" y="114.8">14</text>
<text x="393.1" y="116.6">2</text>
<text x="61.5" y="123.6">1</text>
<text x="61.5" y="120.1">2</text>
<text x="66" y="125.1">VCC</text>
<text x="66" y="121.5">GND</text>
<text x="140.9" y="121.9">4</text>
<text x="145.3" y="123.3">GND</text>
<text x="159.4" y="123.3">INT</text>
<text x="167.6" y="121.9">5</text>
<text x="193.1" y="120.1">DQ</text>
<text x="280" y="121.9">5</text>
<text x="280" y="125.4">6</text>
<text x="283.5" y="120.1">IN4</text>
<text x="283.5" y="123.6">IN5</text>
<text x="293.3" y="123.6">OUT5</text>
<text x="293.3" y="120.1">OUT4</text>
<text x="303.6" y="125.4">11</text>
<text x="303.6" y="121.9">12</text>
<text x="393.1" y="120.1">1</text>
<text x="280" y="128.9">7</text>
<text x="283.5" y="127.2">IN6</text>
<text x="283.5" y="130.7">IN7</text>
<text x="293.3" y="130.7">OUT7</text>
<text x="293.3" y="127.2">OUT6</text>
<text x="303.6" y="128.9">10</text>
<text x="230.8" y="148.3">1</text>
<text x="235.3" y="149.8">VCC</text>
<text x="230.8" y="151.9">2</text>
<text x="230.8" y="155.4">3</text>
<text x="235.3" y="153.3">GND</text>
<text x="132.5" y="158.9">4</text>
<text x="136" y="160.7">3</text>
<text x="136" y="157.2">4</text>
<text x="230.8" y="158.9">4</text>
<text x="235.3" y="156.8">SCL</text>
<text x="235.3" y="160.3">SDA</text>
<text x="132.5" y="166">2</text>
<text x="132.5" y="162.5">3</text>
<text x="136" y="167.7">1</text>
<text x="136" y="164.2">2</text>
<text x="230.8" y="162.5">5</text>
<text x="230.8" y="166">6</text>
<text x="235.3" y="163.9">GPIO1</text>
<text x="235.3" y="167.4">XSHUT</text>
<text x="318.8" y="166">6</text>
<text x="322.3" y="167.7">FILTER</text>
<text x="343.3" y="167.7">IP-</text>
<text x="343.3" y="164.2">IP-</text>
<text x="349.4" y="166">3</text>
<text x="349.4" y="162.5">4</text>
<text x="61.4" y="173.4" transform="rotate(-90 61.4 173.4)">2</text>
<text x="75.5" y="173.4" transform="rotate(-90 75.5 173.4)">4</text>
<text x="132.5" y="169.5">1</text>
<text x="318.8" y="169.5">7</text>
<text x="322.3" y="171.3">VIOUT</text>
<text x="342.1" y="171.3">IP+</text>
<text x="349.4" y="173">1</text>
<text x="349.4" y="169.5">2</text>
<text x="384.1" y="173">1</text>
<text x="342.1" y="174.8">IP+</text>
<text x="384.1" y="176.6">2</text>
<text x="387.6" y="174.8">1</text>
<text x="387.6" y="178.3">2</text>
<text x="61.4" y="182.5" transform="rotate(-90 61.4 182.5)">1</text>
<text x="75.5" y="182.5" transform="rotate(-90 75.5 182.5)">3</text>
<text x="61.4" y="196.3" transform="rotate(-90 61.4 196.3)">2</text>
<text x="75.5" y="196.3" transform="rotate(-90 75.5 196.3)">4</text>
<text x="211.7" y="200.9">1</text>
<text x="220.2" y="200.9">2</text>
<text x="61.4" y="205.4" transform="rotate(-90 61.4 205.4)">1</text>
<text x="75.5" y="205.4" transform="rotate(-90 75.5 205.4)">3</text>
<text x="211.7" y="204.4">3</text>
<text x="211.7" y="208">5</text>
<text x="220.2" y="204.4">4</text>
<text x="220.2" y="208">6</text>
<text x="61.4" y="219.3" transform="rotate(-90 61.4 219.3)">2</text>
<text x="75.5" y="219.3" transform="rotate(-90 75.5 219.3)">4</text>
<text x="150.1" y="225.6">EN</text>
<text x="157" y="224.2">6</text>
<text x="61.4" y="228.3" transform="rotate(-90 61.4 228.3)">1</text>
<text x="75.5" y="228.3" transform="rotate(-90 75.5 228.3)">3</text>
<text x="147.9" y="232.7">VCC</text>
<text x="157" y="231.2">5</text>
<text x="147.2" y="239.7">GND</text>
<text x="157" y="238.3">4</text>
<text x="61.4" y="242.2" transform="rotate(-90 61.4 242.2)">2</text>
<text x="75.5" y="242.2" transform="rotate(-90 75.5 242.2)">4</text>
<text x="157" y="245.4">3</text>
<text x="61.4" y="251.3" transform="rotate(-90 61.4 251.3)">1</text>
<text x="75.5" y="251.3" transform="rotate(-90 75.5 251.3)">3</text>
<text x="150.4" y="246.8">TX</text>
<text x="150.1" y="253.8">RX</text>
<text x="157" y="252.4">2</text>
<text x="144.3" y="260.9">STATE</text>
<text x="157" y="259.5">1</text>
</g>
<g font-size="3.2" fill="#f00">
<text x="217.9" y="35.5">VCC</text>
<text x="226" y="33.7">14</text>
<text x="191" y="116.6">VDD</text>
<text x="199.5" y="114.8">3</text>
<text x="318.8" y="173">8</text>
<text x="322.3" y="174.8">VCC</text>
</g>
<g font-size="3.2">
<text x="202.4" y="54.9">7</text>
<text x="205.9" y="56.6">GND</text>
<text x="190.7" y="123.6">GND</text>
<text x="199.5" y="121.9">1</text>
<text x="280" y="132.5">8</text>
<text x="283.5" y="134.2">GND</text>
<text x="318.8" y="162.5">5</text>
<text x="322.3" y="164.2">GND</text>
</g>
<g font-size="2.5" fill="#00f">
<text x="292.1" y="134.2">DIODES</text>
<text x="303.6" y="132.5">9</text>
</g>
</svg>
